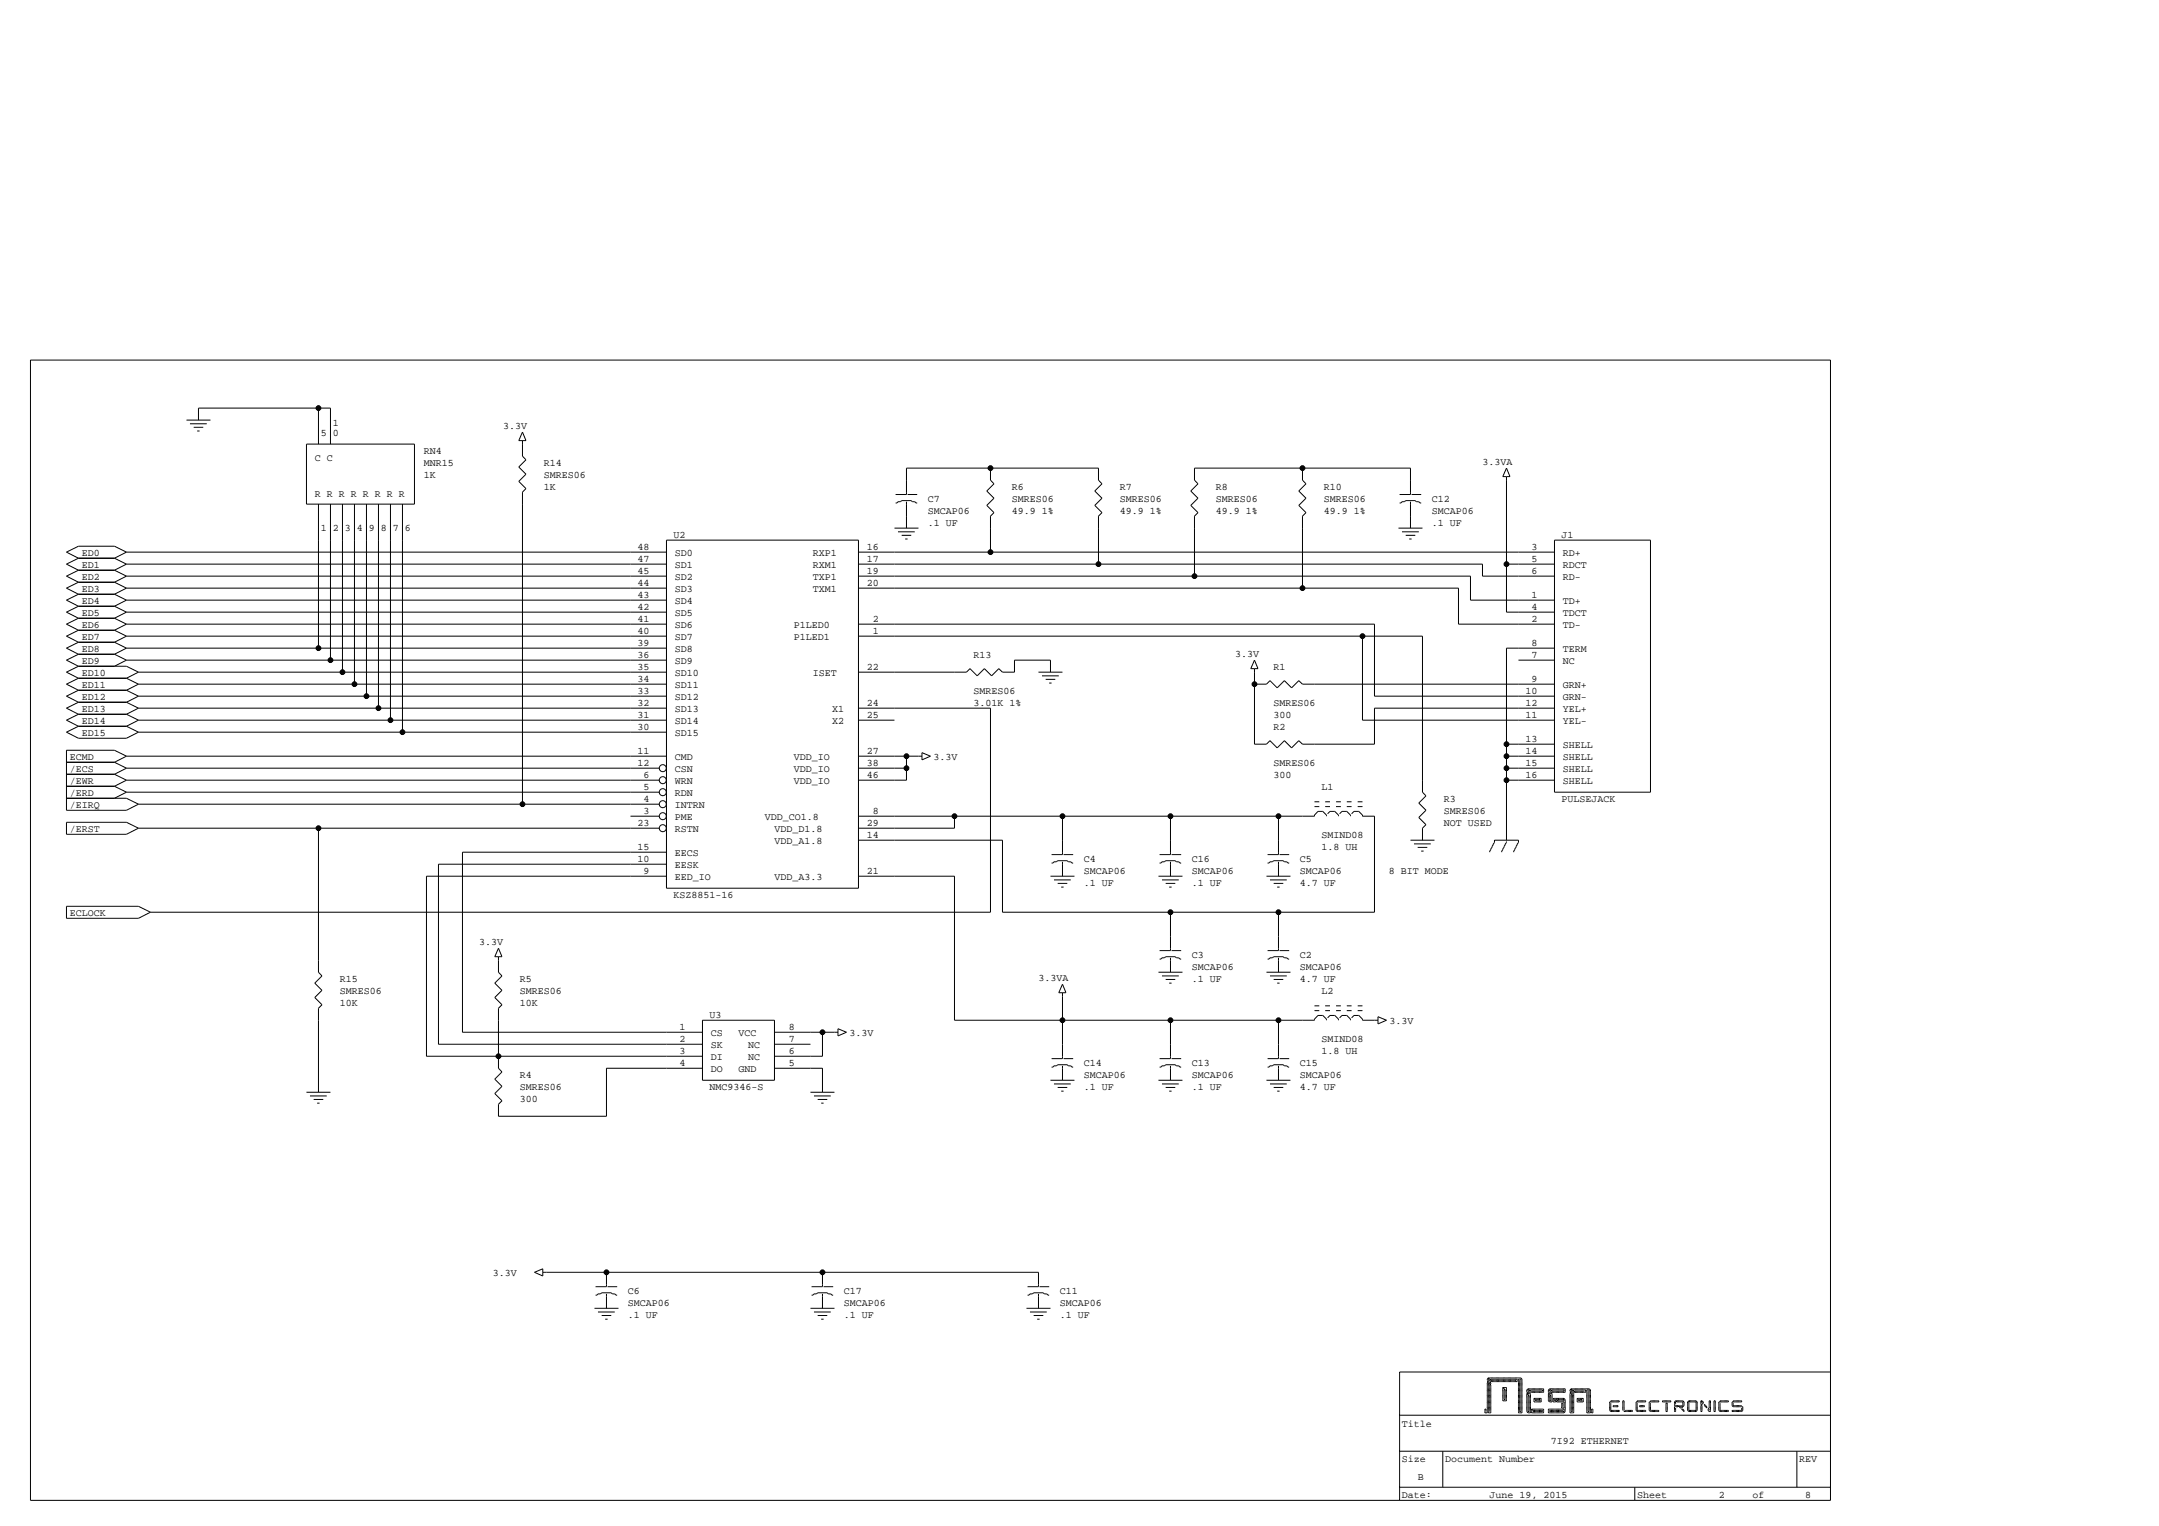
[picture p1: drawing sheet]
<svg xmlns="http://www.w3.org/2000/svg" width="297mm" height="210mm" viewBox="0 0 297 210" stroke-linecap="round" stroke-linejoin="round" font-family="sans-serif">
<g fill="none" stroke="#000" stroke-width=".14">
<path d="M4.2 49.5h247.6v156.9h-247.6zM25.7 57.8h3.3M26.1 58.3h2.3M26.6 58.8h1.4M27.1 59.3h.4M27.3 57.8v-1.7h18.2v5M43.8 56.1v5M71.9 59.4l.5 1.2h-1zM10.8 76.8h4.9M10.8 76.8l-1.7 .8 1.7 .8M10.8 78.4h4.9M10.8 78.4l-1.7 .8 1.7 .9"/>
<path d="M15.7 76.8l1.7 .8M15.7 78.4l1.7 .8M17.4 75.9l-1.7-.8h-4.9l-1.7 .8 1.7 .9M17.4 75.9l-1.7 .9M17.4 77.6l-1.7 .8M17.4 79.2l-1.7 .9M17.4 75.9h74.3M17.4 77.6h74.3M17.4 79.2h74.3M42.2 61.1h14.8v8.2h-14.8zM43.8 69.3v19.9M45.5 69.3v21.5"/>
<path d="M47.1 69.3v23.2M48.8 69.3v24.8M50.4 69.3v26.5M52.1 69.3v28.1M53.7 69.3v29.8M55.4 69.3v31.4M71.9 60.6v2.1l.5 .5-1 1 1 1-1 1 1 1-.5 .5v42.9M91.7 74.3h26.4v47.9h-26.4zM118.1 75.9h95.8M118.1 77.6h85.9v1.6h9.9M118.1 79.2h84.2v3.4h11.6M123.1 72.6h3.3"/>
<path d="M123.2 68h1.5v-3.6h26.4v1.6l.5 .5-1 1 1 1-1 1 1 1-.5 .5v6.6M123.2 69.2h.2l.1-.2h.4l.2-.1h1.3l.1 .1h.4l.1 .2h.2M123.5 73.2h2.4M124.1 73.6h1.3M124.5 74.1h.4M124.7 69v3.6M124.9 68h1.3M136.3 64.4v1.6l.5 .5-1 1 1 1-1 1 1 1-.5 .5v4.9M179.2 64.4v1.6l.5 .5-1 1 1 1-1 1 1 1-.5 .5v9.9M192.4 72.6h3.3M192.6 68h1.5v-3.6h-29.8v1.6l.5 .5-1 1 1 1-1 1 1 1-.5 .5v8.2M192.6 69.2h.1l.2-.2h.3l.2-.1h1.3l.2 .1h.3l.2 .2h.1"/>
<path d="M192.9 73.2h2.3M193.4 73.6h1.3M193.9 74.1h.3M194.1 69v3.6M194.2 68h1.3M207.3 65.6v18.6h6.6M207.3 64.4l.4 1.2h-.9zM207.3 77.6h6.6M213.9 74.3h13.2v34.7h-13.2zM10.8 80.1h4.9M10.8 80.1l-1.7 .8 1.7 .8M10.8 81.7h4.9"/>
<path d="M10.8 81.7l-1.7 .9 1.7 .8M10.8 83.4h4.9M10.8 83.4l-1.7 .8 1.7 .8M10.8 85h4.9M10.8 85l-1.7 .9 1.7 .8M10.8 86.7h4.9M10.8 86.7l-1.7 .8 1.7 .8M10.8 88.3h4.9M10.8 88.3l-1.7 .9 1.7 .8M10.8 90h4.9M10.8 90l-1.7 .8 1.7 .8M10.8 91.6h6.6l1.7 .9"/>
<path d="M10.8 91.6l-1.7 .9 1.7 .8M10.8 93.3h6.6M10.8 93.3l-1.7 .8 1.7 .8M10.8 94.9h6.6M10.8 94.9l-1.7 .9 1.7 .8M10.8 96.6h6.6M10.8 96.6l-1.7 .8 1.7 .8M10.8 98.2h6.6M10.8 98.2l-1.7 .9 1.7 .8M10.8 99.9h6.6M10.8 99.9l-1.7 .8 1.7 .8h6.6l1.7-.8M15.7 80.1l1.7 .8"/>
<path d="M15.7 81.7l1.7 .9M15.7 83.4l1.7 .8M15.7 85l1.7 .9M15.7 86.7l1.7 .8M15.7 88.3l1.7 .9M15.7 90l1.7 .8M17.4 80.9l-1.7 .8M17.4 82.6l-1.7 .8M17.4 84.2l-1.7 .8M17.4 85.9l-1.7 .8M17.4 87.5l-1.7 .8M17.4 80.9h74.3"/>
<path d="M17.4 82.6h74.3M17.4 84.2h74.3M17.4 85.9h74.3M17.4 87.5h74.3M17.4 89.2h74.3M17.4 90.8h74.3M17.4 89.2l-1.7 .8M17.4 90.8l-1.7 .8M17.4 93.3l1.7 .8M17.4 94.9l1.7 .9M17.4 96.6l1.7 .8M17.4 98.2l1.7 .9"/>
<path d="M17.4 99.9l1.7 .8M19.1 92.5h72.6M19.1 94.1h72.6M19.1 95.8h72.6M19.1 97.4h72.6M19.1 99.1h72.6M19.1 92.5l-1.7 .8M19.1 94.1l-1.7 .8M19.1 95.8l-1.7 .8M19.1 97.4l-1.7 .8M19.1 99.1l-1.7 .8M118.1 97.4h18.2v28.1h-115.6"/>
<path d="M118.1 80.9h82.6v5h13.2M118.1 85.9h71v9.9h24.8M118.1 87.5h77.6v21.5l.5 .5-1 1 1 1-1 .9 1 1-.5 .5v1.7M118.1 92.5h14.9l.5-.5 .9 1 1-1 1 1 1-1 .5 .5h1.7v-1.7h4.9v1.7M118.1 99.1h5M142.9 92.5h3.3M143.4 93h2.3M143.9 93.4h1.3M144.3 94h.4M172.6 94.1h1.6l.5-.5 1 1 1-1 1 1 1-1 .5 .5h34.7M172.6 92v10.4h1.6l.5-.5 1 1 1-1 1 1 1-1 .5 .5h9.9v-5h24.8M172.6 90.8l.5 1.2h-1z"/>
<path d="M187.5 87.5v11.6h26.4M208.9 90.8h5M213.9 89.2h-6.6v26.4M9.1 113.1h8.3l1.7 .8-1.7 .9h-8.3zM9.1 104.9h6.6M9.1 106.5h6.6M9.1 108.2h6.6M9.1 109.8h8.3l1.7 .8M15.7 104.9l1.7 .8M15.7 106.5l1.7 .8M15.7 108.2l1.7 .8M17.4 104h74.3"/>
<path d="M17.4 105.7h73.3M17.4 107.3h73.3M17.4 109h73.3M17.4 104l-1.7-.8h-6.6v8.3h8.3l1.7-.9M17.4 104l-1.7 .9M17.4 105.7l-1.7 .8M17.4 107.3l-1.7 .9M17.4 109l-1.7 .8M19.1 100.7h72.6M19.1 110.6h71.6M19.1 113.9h71.6M43.8 113.9v19.8l.5 .5-1 1 1 1-1 1 1 1-.5 .5v11.5"/>
<path d="M86.7 112.3h4M91.7 117.2h-28.1v24.8h33M91.7 118.9h-31.4v24.7h36.3M118.1 104h8.7M118.1 105.7h6.6M118.1 112.3h62.7v-.2l.5-.5h.7l.5 .5v.2M124.7 104v3.3h-6.6M126.8 103.5l1.2 .5-1.2 .5zM131.3 112.3v1.6h-13.2M144.7 118.7h.2l.1-.2h.3l.2-.1h1.3l.2 .1h.3l.2 .2h.2M146.2 112.3v5.3h-1.5M146.2 118.5v2"/>
<path d="M146.3 117.6h1.4M159.5 118.7h.2l.2-.2h.3l.2-.1h1.3l.1 .1h.4l.2 .2h.1M161 112.3v5.3h-1.5M161 118.5v2M161.2 117.6h1.3M174.4 118.7h.2l.1-.2h.4l.1-.1h1.4l.1 .1h.3l.2 .2h.2M175.9 112.3v5.3h-1.5M175.9 118.5v2M176 117.6h1.4M180.8 110.9h.7M180.8 110.3h.7M182.3 110.9h.7"/>
<path d="M182.3 110.3h.7M182.7 111.9l.3-.3h.6l.6 .5v.2M183.8 110.9h.7M183.8 110.3h.7M184.3 111.9l.3-.3h.7l.5 .5v.2M185.3 110.9h.7M185.3 110.3h.7M186 111.9l.3-.3h.6l.6 .5v.2h1.6v13.2h-51.2v-9.9h-19.8M186.8 110.9h.7M186.8 110.3h.7M194.1 115.6h3.3M194.5 116.1h2.4"/>
<path d="M195 116.6h1.4M195.5 117.1h.4M205 117.2l.4-1.1 .2-.2v-.3h3.3v.3l-.2 .2-.4 1.1M207.3 115.7l-.7 1.5M207.3 104h6.6M207.3 105.7h6.6M207.3 107.3h6.6M207.3 102.4h6.6M9.1 124.7h10l1.6 .8-1.6 .8h-10zM68.6 131.6v2.1l.5 .5-1 1 1 1-1 1 1 1-.5 .5v8.2l.5 .5-1 1 1 1-1 1 1 1-.5 .5v1.6h14.8v-6.6h13.2M68.6 130.4l.5 1.2h-1zM91.7 120.5h-33v24.8h37.9"/>
<path d="M118.1 120.5h13.2v19.8h49.5v-.1l.5-.5h.7l.5 .5v.1M144.5 120.5h3.3M145 121h2.3M145.5 121.5h1.3M146 122h.3M146.2 136.6v9h-1.5M146.2 135.4l.5 1.2h-1zM159.4 120.5h3.3M159.4 133.7h3.3M159.5 131.9h.2l.2-.2h.3l.2-.1h1.3l.1 .1h.4l.2 .2h.1M159.9 121h2.3M159.9 134.2h2.3"/>
<path d="M160.4 121.5h1.3M160.4 134.7h1.3M160.9 122h.3M160.9 135.2h.3M161 125.5v5.3h-1.5M161 131.7v2M161.2 130.8h1.3M174.2 120.5h3.3M174.2 133.7h3.3M174.4 131.9h.2l.1-.2h.4l.1-.1h1.4l.1 .1h.3l.2 .2h.2M174.7 121h2.3M174.7 134.2h2.3"/>
<path d="M175.2 121.5h1.4M175.2 134.7h1.4M175.7 122h.3M175.7 135.2h.3M175.9 125.5v5.3h-1.5M175.9 131.7v2M176 130.8h1.4M180.8 139h.7M180.8 138.4h.7M182.3 139h.7M182.3 138.4h.7M183.8 139h.7"/>
<path d="M183.8 138.4h.7M185.3 139h.7M185.3 138.4h.7M186.8 139h.7M186.8 138.4h.7M189.6 139.9l1.2 .4-1.2 .5zM42.2 150.2h3.3M42.6 150.7h2.4M43.2 151.2h1.3M43.6 151.7h.4M96.6 140.3h10v8.3h-10zM106.6 142h8.7"/>
<path d="M106.6 143.6h4.9M106.6 146.9h6.6v3.3M111.5 150.2h3.3M112 150.7h2.3M112.5 151.2h1.3M113 151.7h.3M113.2 142v3.3h-6.6M115.3 141.5l1.2 .5-1.2 .5zM144.5 148.6h3.3M144.7 146.8h.2l.1-.2h.3l.2-.1h1.3l.2 .1h.3l.2 .2h.2M145 149.1h2.3M145.5 149.6h1.3"/>
<path d="M146 150.1h.3M146.2 146.6v2M146.3 145.6h1.4M159.4 148.6h3.3M159.5 146.8h.2l.2-.2h.3l.2-.1h1.3l.1 .1h.4l.2 .2h.1M159.9 149.1h2.3M160.4 149.6h1.3M160.9 150.1h.3M161 140.3v5.3h-1.5M161 146.6v2M161.2 145.6h1.3M174.2 148.6h3.3"/>
<path d="M174.4 146.8h.2l.1-.2h.4l.1-.1h1.4l.1 .1h.3l.2 .2h.2M174.7 149.1h2.3M175.2 149.6h1.4M175.7 150.1h.3M175.9 140.3v5.3h-1.5M175.9 146.6v2M176 145.6h1.4M182.7 140l.3-.3h.6l.6 .5v.1M184.3 140l.3-.3h.7l.5 .5v.1M186 140l.3-.3h.6l.6 .5v.1h2.1M73.5 175l1.2-.5v1zM74.7 175h68.2v2h-1.5"/>
<path d="M81.8 180h3.3M81.9 178.2h.2l.2-.2h.3l.2-.2h1.3l.2 .2h.3l.2 .2h.1M83.4 175v2h-1.5M83.4 178v2M83.6 177h1.3M111.5 180h3.3M111.7 178.2h.1l.2-.2h.3l.2-.2h1.3l.2 .2h.3l.2 .2h.1M113.2 175v2h-1.5M113.2 178v2M113.3 177h1.3M141.2 180h3.3M141.4 178.2h.2l.1-.2h.3l.2-.2h1.3l.2 .2h.3l.2 .2h.1"/>
<path d="M142.9 178v2M143 177h1.3M82.3 180.5h2.3M82.8 180.9h1.3M83.3 181.5h.3M112 180.5h2.3M112.5 180.9h1.3M113 181.5h.3M141.7 180.5h2.3M142.2 180.9h1.3M142.7 181.5h.3M192.6 199.6h59.2"/>
<path d="M192.6 194.7h59.2M198.5 199.6v5M204.8 189.5h4.4l.2 .2v4.6h-.5v-4.6h.3v4.5h-.1v-4.3M204.8 189.5l.5 .5h3.4v-.3h-3.6l-.5 .5v4.1h-.3v-.5h.1v.4M204.8 189.5v.4l-.2 .1 .5 .5v3.8h-.3v-3.9l.5-.5h3.3M204.8 189.5l-.2 .4M205 190l.1 .2v.2l-.1 .1v3.7M206.8 190.9h.5v1.8h-.5zM206.8 190.9l.3 .3v1.3h-.2v-1.3l.2-.2M210.1 191.7h.5v2.6h-.4l-.1-.1zM210.1 191.7l.3 .3v2.2h-.2v-2.2l.2-.2M210.1 191.2l.1-.2h2.2v.5h-2.3z"/>
<path d="M210.2 191l.4 .4h1.6v-.2h-1.6l-.2 .2h-.2v-.2M210.7 193.8h1.7v.5h-1.7zM210.7 193.8l.3 .4h1.2v-.2h-1.2l-.1 .2M211 192.4l.4 .3h.5v-.2h-.5l-.2 .2M211 192.4h1v.4h-1zM213 191.7l.4 .3v.7h-.2v-.7l.2-.2M213 191.2l.2-.2h2.1v.5h-2.3zM213 191.7h.5v1.1h-.3l-.2-.1zM213.2 191l.3 .4h1.7v-.2h-1.7l-.1 .2h-.2v-.2M213.7 192.4h1.5l.1 .1v1.7l-.1 .1h-2.2v-.5h2.2v.4h-2v-.2h1.8M213.7 192.4v.4h.3l.4-.3h.8v.2h-.8l-.2-.2h-.2l-.1 .2M213.7 192.4l.5 .4h1v.9h-.3v-.7h.1v.5"/>
<path d="M216.2 191l.5 .5h1.5v-.3h-1.7l-.5 .5v2.6h.5v-2.8l.2-.1h1.3M216.2 191h2.4l.2 .2v3.1h-.5v-3.1h.3v3h-.1v-2.8M216.2 191v.4l-.2 .1 .3 .3v2.4h-.1v-2.4l.1-.1v-.2M216.2 191l-.2 .2v.2M217 192.4l.3 .3h.4v-.2h-.4l-.1 .2M217 192.4h.8v.4h-.8zM219 193.8h.2v.5h-.2zM221.6 192.7h.1M221.6 192.7h1.2v.1h-1.3v1.2l.1 .2h1.2v-.2h-1.2v-1M221.9 193.3h.7v.2h-.7zM223.3 194v-1.3h.1v1.5h1.2v-.2h-1M225.2 192.7h.1"/>
<path d="M225.2 192.7h1.2v.1h-1.3v1.2l.1 .2h1.2v-.2h-1.2v-1M225.6 193.3h.6v.2h-.6zM227.1 192.7h.1M227.1 192.7h1.1v.1h-1.3v1.2l.2 .2h1.1v-.2h-1.1v-1M228.7 192.7h1.2v.1h-1.2zM229.2 193h.2v1.2h-.2zM230.5 192.7l.2 .1h.8v.5l-.1 .2h-.2l-.2-.2-.1 .2h-.5v.7h.1v-.5M230.5 192.7h1l.2 .1v.5l-.3 .4h-.2l-.3-.4h-.5v-.5zM230.5 192.8v.4M231.2 193.3h.2M231.4 193.8h.1l.2 .2v.2zM232.2 192.8l.2-.1h.9l.2 .1v1.2l-.2 .2h-.9l-.2-.2z"/>
<path d="M232.4 192.7l.1 .1h.8v1.2h-.9v-1.2M234 192.7l.3 .1v.2l-.3 .3v.9h.2v-.9l-.2-.1zM234 192.7l.2 .1v.2M234.5 193.2l.3 .3v.2l-.3-.4zM235.2 192.7h.1v1.5h-.1l-.2-.2v-.2l.2-.1zM235.2 193.8v.2M235.8 192.7h.2v1.5h-.2zM236.7 192.7h.1M236.7 192.7h1.1v.1h-1.3v1.2l.2 .2h1.1v-.2h-1.1v-1M238.5 192.7h.1M238.5 192.7h1.1v.1h-1.3v.5l.2 .2h1.3v.5l-.2 .2h-1.3v-.2h1.3v-.3M238.5 193v.3h1.1"/>
<path d="M247.2 199.6v5M251.8 188.7h-59.2v17.7M192.6 204.6h59.2M224.9 204.6v1.8"/>
<circle cx="43.8" cy="56.1" r=".33"/>
<circle cx="43.8" cy="56.1" r=".1"/>
<circle cx="43.8" cy="56.1" r=".18"/>
<circle cx="43.8" cy="56.1" r=".25"/>
<circle cx="136.3" cy="64.4" r=".33"/>
<circle cx="136.3" cy="75.9" r=".33"/>
<circle cx="136.3" cy="64.4" r=".1"/>
<circle cx="136.3" cy="75.9" r=".1"/>
<circle cx="136.3" cy="75.9" r=".18"/>
<circle cx="136.3" cy="64.4" r=".18"/>
<circle cx="136.3" cy="64.4" r=".25"/>
<circle cx="136.3" cy="75.9" r=".25"/>
<circle cx="151.1" cy="77.6" r=".33"/>
<circle cx="151.1" cy="77.6" r=".1"/>
<circle cx="151.1" cy="77.6" r=".18"/>
<circle cx="151.1" cy="77.6" r=".25"/>
<circle cx="164.3" cy="79.2" r=".33"/>
<circle cx="164.3" cy="79.2" r=".1"/>
<circle cx="164.3" cy="79.2" r=".18"/>
<circle cx="164.3" cy="79.2" r=".25"/>
<circle cx="179.2" cy="64.4" r=".33"/>
<circle cx="179.2" cy="64.4" r=".1"/>
<circle cx="179.2" cy="64.4" r=".18"/>
<circle cx="179.2" cy="64.4" r=".25"/>
<circle cx="207.3" cy="77.6" r=".33"/>
<circle cx="207.3" cy="77.6" r=".1"/>
<circle cx="207.3" cy="77.6" r=".18"/>
<circle cx="207.3" cy="77.6" r=".25"/>
<circle cx="43.8" cy="89.2" r=".33"/>
<circle cx="43.8" cy="89.2" r=".1"/>
<circle cx="43.8" cy="89.2" r=".18"/>
<circle cx="43.8" cy="89.2" r=".25"/>
<circle cx="45.5" cy="90.8" r=".33"/>
<circle cx="45.5" cy="90.8" r=".1"/>
<circle cx="45.5" cy="90.8" r=".18"/>
<circle cx="45.5" cy="90.8" r=".25"/>
<circle cx="47.1" cy="92.5" r=".33"/>
<circle cx="47.1" cy="92.5" r=".1"/>
<circle cx="47.1" cy="92.5" r=".18"/>
<circle cx="47.1" cy="92.5" r=".25"/>
<circle cx="48.8" cy="94.1" r=".33"/>
<circle cx="48.8" cy="94.1" r=".1"/>
<circle cx="48.8" cy="94.1" r=".18"/>
<circle cx="48.8" cy="94.1" r=".25"/>
<circle cx="50.4" cy="95.8" r=".33"/>
<circle cx="50.4" cy="95.8" r=".1"/>
<circle cx="50.4" cy="95.8" r=".18"/>
<circle cx="50.4" cy="95.8" r=".25"/>
<circle cx="52.1" cy="97.4" r=".33"/>
<circle cx="52.1" cy="97.4" r=".1"/>
<circle cx="52.1" cy="97.4" r=".18"/>
<circle cx="52.1" cy="97.4" r=".25"/>
<circle cx="53.7" cy="99.1" r=".33"/>
<circle cx="53.7" cy="99.1" r=".1"/>
<circle cx="53.7" cy="99.1" r=".18"/>
<circle cx="53.7" cy="99.1" r=".25"/>
<circle cx="172.6" cy="94.1" r=".33"/>
<circle cx="172.6" cy="94.1" r=".1"/>
<circle cx="172.6" cy="94.1" r=".18"/>
<circle cx="172.6" cy="94.1" r=".25"/>
<circle cx="179.2" cy="80.9" r=".33"/>
<circle cx="179.2" cy="80.9" r=".1"/>
<circle cx="179.2" cy="80.9" r=".18"/>
<circle cx="179.2" cy="80.9" r=".25"/>
<circle cx="187.5" cy="87.5" r=".33"/>
<circle cx="187.5" cy="87.5" r=".1"/>
<circle cx="187.5" cy="87.5" r=".18"/>
<circle cx="187.5" cy="87.5" r=".25"/>
<circle cx="43.8" cy="113.9" r=".33"/>
<circle cx="43.8" cy="113.9" r=".1"/>
<circle cx="43.8" cy="113.9" r=".18"/>
<circle cx="43.8" cy="113.9" r=".25"/>
<circle cx="55.4" cy="100.7" r=".33"/>
<circle cx="55.4" cy="100.7" r=".1"/>
<circle cx="55.4" cy="100.7" r=".18"/>
<circle cx="55.4" cy="100.7" r=".25"/>
<circle cx="71.9" cy="110.6" r=".33"/>
<circle cx="71.9" cy="110.6" r=".1"/>
<circle cx="71.9" cy="110.6" r=".18"/>
<circle cx="71.9" cy="110.6" r=".25"/>
<circle cx="91.2" cy="112.3" r=".48"/>
<circle cx="91.2" cy="110.6" r=".48"/>
<circle cx="91.2" cy="113.9" r=".48"/>
<circle cx="91.2" cy="109" r=".48"/>
<circle cx="91.2" cy="105.7" r=".48"/>
<circle cx="91.2" cy="107.3" r=".48"/>
<circle cx="124.7" cy="105.7" r=".33"/>
<circle cx="124.7" cy="104" r=".33"/>
<circle cx="124.7" cy="104" r=".1"/>
<circle cx="124.7" cy="105.7" r=".1"/>
<circle cx="124.7" cy="105.7" r=".18"/>
<circle cx="124.7" cy="104" r=".18"/>
<circle cx="124.7" cy="104" r=".25"/>
<circle cx="124.7" cy="105.7" r=".25"/>
<circle cx="131.3" cy="112.3" r=".33"/>
<circle cx="131.3" cy="112.3" r=".1"/>
<circle cx="131.3" cy="112.3" r=".18"/>
<circle cx="131.3" cy="112.3" r=".25"/>
<circle cx="146.2" cy="112.3" r=".33"/>
<circle cx="146.2" cy="112.3" r=".1"/>
<circle cx="146.2" cy="112.3" r=".18"/>
<circle cx="146.2" cy="112.3" r=".25"/>
<circle cx="161" cy="112.3" r=".33"/>
<circle cx="161" cy="112.3" r=".1"/>
<circle cx="161" cy="112.3" r=".18"/>
<circle cx="161" cy="112.3" r=".25"/>
<circle cx="175.9" cy="112.3" r=".33"/>
<circle cx="175.9" cy="112.3" r=".1"/>
<circle cx="175.9" cy="112.3" r=".18"/>
<circle cx="175.9" cy="112.3" r=".25"/>
<circle cx="207.3" cy="107.3" r=".33"/>
<circle cx="207.3" cy="105.7" r=".33"/>
<circle cx="207.3" cy="104" r=".33"/>
<circle cx="207.3" cy="102.4" r=".33"/>
<circle cx="207.3" cy="102.4" r=".1"/>
<circle cx="207.3" cy="104" r=".1"/>
<circle cx="207.3" cy="105.7" r=".1"/>
<circle cx="207.3" cy="107.3" r=".1"/>
<circle cx="207.3" cy="105.7" r=".18"/>
<circle cx="207.3" cy="107.3" r=".18"/>
<circle cx="207.3" cy="102.4" r=".18"/>
<circle cx="207.3" cy="104" r=".18"/>
<circle cx="207.3" cy="102.4" r=".25"/>
<circle cx="207.3" cy="104" r=".25"/>
<circle cx="207.3" cy="107.3" r=".25"/>
<circle cx="207.3" cy="105.7" r=".25"/>
<circle cx="161" cy="125.5" r=".33"/>
<circle cx="161" cy="125.5" r=".1"/>
<circle cx="161" cy="125.5" r=".18"/>
<circle cx="161" cy="125.5" r=".25"/>
<circle cx="175.9" cy="125.5" r=".33"/>
<circle cx="175.9" cy="125.5" r=".1"/>
<circle cx="175.9" cy="125.5" r=".18"/>
<circle cx="175.9" cy="125.5" r=".25"/>
<circle cx="68.6" cy="145.3" r=".33"/>
<circle cx="68.6" cy="145.3" r=".1"/>
<circle cx="68.6" cy="145.3" r=".18"/>
<circle cx="68.6" cy="145.3" r=".25"/>
<circle cx="113.2" cy="142" r=".33"/>
<circle cx="113.2" cy="142" r=".1"/>
<circle cx="113.2" cy="142" r=".18"/>
<circle cx="113.2" cy="142" r=".25"/>
<circle cx="146.2" cy="140.3" r=".33"/>
<circle cx="146.2" cy="140.3" r=".1"/>
<circle cx="146.2" cy="140.3" r=".18"/>
<circle cx="146.2" cy="140.3" r=".25"/>
<circle cx="161" cy="140.3" r=".33"/>
<circle cx="161" cy="140.3" r=".1"/>
<circle cx="161" cy="140.3" r=".18"/>
<circle cx="161" cy="140.3" r=".25"/>
<circle cx="175.9" cy="140.3" r=".33"/>
<circle cx="175.9" cy="140.3" r=".1"/>
<circle cx="175.9" cy="140.3" r=".18"/>
<circle cx="175.9" cy="140.3" r=".25"/>
<circle cx="83.4" cy="175" r=".33"/>
<circle cx="83.4" cy="175" r=".1"/>
<circle cx="83.4" cy="175" r=".18"/>
<circle cx="83.4" cy="175" r=".25"/>
<circle cx="113.2" cy="175" r=".33"/>
<circle cx="113.2" cy="175" r=".1"/>
<circle cx="113.2" cy="175" r=".18"/>
<circle cx="113.2" cy="175" r=".25"/>
</g>
<g font-size="1.4">
<text x="44.1" y="59.9">5</text>
<text x="45.8" y="58.6">1</text>
<text x="45.8" y="59.9">0</text>
<text x="69.2" y="59">3.3V</text>
<text x="43.3" y="63.4">C C</text>
<text x="58.3" y="62.4">RN4</text>
<text x="58.3" y="64.1">MNR15</text>
<text x="58.3" y="65.7">1K</text>
<text x="74.8" y="64.1">R14</text>
<text x="74.8" y="65.7">SMRES06</text>
<text x="204" y="64">3.3VA</text>
<text x="43.3" y="68.4">R R R R R R R R</text>
<text x="74.8" y="67.4">1K</text>
<text x="127.7" y="69">C7</text>
<text x="127.7" y="70.7">SMCAP06</text>
<text x="139.2" y="67.4">R6</text>
<text x="139.2" y="69">SMRES06</text>
<text x="139.2" y="70.7">49.9 1%</text>
<text x="154.1" y="67.4">R7</text>
<text x="154.1" y="69">SMRES06</text>
<text x="154.1" y="70.7">49.9 1%</text>
<text x="167.3" y="67.4">R8</text>
<text x="167.3" y="69">SMRES06</text>
<text x="167.3" y="70.7">49.9 1%</text>
<text x="182.1" y="67.4">R10</text>
<text x="182.1" y="69">SMRES06</text>
<text x="182.1" y="70.7">49.9 1%</text>
<text x="197" y="69">C12</text>
<text x="197" y="70.7">SMCAP06</text>
<text x="11.3" y="76.4">ED0</text>
<text x="44.1" y="73">1</text>
<text x="45.8" y="73">2</text>
<text x="47.4" y="73">3</text>
<text x="49.1" y="73">4</text>
<text x="50.7" y="73">9</text>
<text x="52.4" y="73">8</text>
<text x="54.1" y="73">7</text>
<text x="55.7" y="73">6</text>
<text x="87.7" y="75.6">48</text>
<text x="87.7" y="77.3">47</text>
<text x="92.7" y="74">U2</text>
<text x="92.8" y="76.4">SD0</text>
<text x="111.8" y="76.4">RXP1</text>
<text x="119.3" y="75.6">16</text>
<text x="119.3" y="77.3">17</text>
<text x="127.7" y="72.3">.1 UF</text>
<text x="197" y="72.3">.1 UF</text>
<text x="210.7" y="75.6">3</text>
<text x="210.7" y="77.3">5</text>
<text x="214.8" y="74">J1</text>
<text x="215" y="76.4">RD+</text>
<text x="11.3" y="78.1">ED1</text>
<text x="11.3" y="79.7">ED2</text>
<text x="11.3" y="81.4">ED3</text>
<text x="11.3" y="83">ED4</text>
<text x="87.7" y="78.9">45</text>
<text x="87.7" y="80.6">44</text>
<text x="87.7" y="82.2">43</text>
<text x="87.7" y="83.9">42</text>
<text x="92.8" y="78.1">SD1</text>
<text x="92.8" y="79.7">SD2</text>
<text x="92.8" y="81.4">SD3</text>
<text x="92.8" y="83">SD4</text>
<text x="111.8" y="78.1">RXM1</text>
<text x="111.8" y="79.7">TXP1</text>
<text x="111.8" y="81.4">TXM1</text>
<text x="119.3" y="78.9">19</text>
<text x="119.3" y="80.6">20</text>
<text x="210.7" y="78.9">6</text>
<text x="210.7" y="82.2">1</text>
<text x="210.7" y="83.9">4</text>
<text x="215" y="78.1">RDCT</text>
<text x="215" y="79.7">RD-</text>
<text x="215" y="83">TD+</text>
<text x="11.3" y="84.7">ED5</text>
<text x="11.3" y="86.3">ED6</text>
<text x="11.3" y="88">ED7</text>
<text x="11.3" y="89.6">ED8</text>
<text x="87.7" y="85.5">41</text>
<text x="87.7" y="87.2">40</text>
<text x="87.7" y="88.8">39</text>
<text x="92.8" y="84.7">SD5</text>
<text x="92.8" y="86.3">SD6</text>
<text x="92.8" y="88">SD7</text>
<text x="92.8" y="89.6">SD8</text>
<text x="109.2" y="86.3">P1LED0</text>
<text x="109.2" y="88">P1LED1</text>
<text x="120.1" y="85.5">2</text>
<text x="120.1" y="87.2">1</text>
<text x="210.7" y="85.5">2</text>
<text x="210.7" y="88.8">8</text>
<text x="215" y="84.7">TDCT</text>
<text x="215" y="86.3">TD-</text>
<text x="215" y="89.6">TERM</text>
<text x="11.3" y="91.3">ED9</text>
<text x="11.3" y="92.9">ED10</text>
<text x="11.3" y="94.6">ED11</text>
<text x="87.7" y="90.5">36</text>
<text x="87.7" y="92.1">35</text>
<text x="87.7" y="93.8">34</text>
<text x="87.7" y="95.4">33</text>
<text x="92.8" y="91.3">SD9</text>
<text x="92.8" y="92.9">SD10</text>
<text x="92.8" y="94.6">SD11</text>
<text x="111.8" y="92.9">ISET</text>
<text x="119.3" y="92.1">22</text>
<text x="133.9" y="90.5">R13</text>
<text x="133.9" y="95.5">SMRES06</text>
<text x="170" y="90.4">3.3V</text>
<text x="175.2" y="92.2">R1</text>
<text x="209.9" y="95.4">10</text>
<text x="210.7" y="90.5">7</text>
<text x="210.7" y="93.8">9</text>
<text x="215" y="91.3">NC</text>
<text x="215" y="94.6">GRN+</text>
<text x="11.3" y="96.2">ED12</text>
<text x="11.3" y="97.9">ED13</text>
<text x="11.3" y="99.5">ED14</text>
<text x="11.3" y="101.2">ED15</text>
<text x="87.7" y="97.1">32</text>
<text x="87.7" y="98.7">31</text>
<text x="87.7" y="100.4">30</text>
<text x="92.8" y="96.2">SD12</text>
<text x="92.8" y="97.9">SD13</text>
<text x="92.8" y="99.5">SD14</text>
<text x="92.8" y="101.2">SD15</text>
<text x="114.5" y="97.9">X1</text>
<text x="114.5" y="99.5">X2</text>
<text x="119.3" y="97.1">24</text>
<text x="119.3" y="98.7">25</text>
<text x="133.9" y="97.1">3.01K 1%</text>
<text x="175.2" y="97.1">SMRES06</text>
<text x="175.2" y="98.8">300</text>
<text x="175.2" y="100.4">R2</text>
<text x="209.9" y="97.1">12</text>
<text x="209.9" y="98.7">11</text>
<text x="215" y="96.2">GRN-</text>
<text x="215" y="97.9">YEL+</text>
<text x="215" y="99.5">YEL-</text>
<text x="9.6" y="104.5">ECMD</text>
<text x="9.6" y="106.1">/ECS</text>
<text x="9.6" y="107.8">/EWR</text>
<text x="87.7" y="103.7">11</text>
<text x="87.7" y="105.3">12</text>
<text x="88.5" y="107">6</text>
<text x="92.8" y="104.5">CMD</text>
<text x="92.8" y="106.1">CSN</text>
<text x="92.8" y="107.8">WRN</text>
<text x="109.2" y="104.5">VDD_IO</text>
<text x="109.2" y="106.1">VDD_IO</text>
<text x="109.2" y="107.8">VDD_IO</text>
<text x="119.3" y="103.7">27</text>
<text x="119.3" y="105.3">38</text>
<text x="119.3" y="107">46</text>
<text x="128.4" y="104.5">3.3V</text>
<text x="175.2" y="105.4">SMRES06</text>
<text x="175.2" y="107">300</text>
<text x="209.9" y="102">13</text>
<text x="209.9" y="103.7">14</text>
<text x="209.9" y="105.3">15</text>
<text x="209.9" y="107">16</text>
<text x="215" y="102.8">SHELL</text>
<text x="215" y="104.5">SHELL</text>
<text x="215" y="106.1">SHELL</text>
<text x="215" y="107.8">SHELL</text>
<text x="9.6" y="109.4">/ERD</text>
<text x="9.6" y="111.1">/EIRQ</text>
<text x="87.7" y="113.6">23</text>
<text x="88.5" y="108.6">5</text>
<text x="88.5" y="110.3">4</text>
<text x="88.5" y="111.9">3</text>
<text x="92.8" y="109.4">RDN</text>
<text x="92.8" y="111.1">INTRN</text>
<text x="92.8" y="112.8">PME</text>
<text x="105.2" y="112.8">VDD_CO1.8</text>
<text x="119.3" y="113.6">29</text>
<text x="120.1" y="111.9">8</text>
<text x="181.8" y="108.7">L1</text>
<text x="198.7" y="110.3">R3</text>
<text x="198.7" y="112">SMRES06</text>
<text x="198.7" y="113.6">NOT USED</text>
<text x="214.8" y="110.3">PULSEJACK</text>
<text x="9.6" y="114.4">/ERST</text>
<text x="87.7" y="116.9">15</text>
<text x="87.7" y="118.5">10</text>
<text x="92.8" y="114.4">RSTN</text>
<text x="92.8" y="117.7">EECS</text>
<text x="92.8" y="119.4">EESK</text>
<text x="106.6" y="114.4">VDD_D1.8</text>
<text x="106.6" y="116.1">VDD_A1.8</text>
<text x="119.3" y="115.2">14</text>
<text x="149.1" y="118.6">C4</text>
<text x="164" y="118.6">C16</text>
<text x="178.8" y="118.6">C5</text>
<text x="181.8" y="115.3">SMIND08</text>
<text x="181.8" y="116.9">1.8 UH</text>
<text x="9.6" y="126">ECLOCK</text>
<text x="88.5" y="120.2">9</text>
<text x="92.7" y="123.5">KSZ8851-16</text>
<text x="92.8" y="121">EED_IO</text>
<text x="106.6" y="121">VDD_A3.3</text>
<text x="119.3" y="120.2">21</text>
<text x="149.1" y="120.2">SMCAP06</text>
<text x="149.1" y="121.9">.1 UF</text>
<text x="164" y="120.2">SMCAP06</text>
<text x="164" y="121.9">.1 UF</text>
<text x="178.8" y="120.2">SMCAP06</text>
<text x="178.8" y="121.9">4.7 UF</text>
<text x="191.1" y="120.2">8 BIT MODE</text>
<text x="65.9" y="130">3.3V</text>
<text x="164" y="131.8">C3</text>
<text x="178.8" y="131.8">C2</text>
<text x="46.8" y="135.1">R15</text>
<text x="46.8" y="136.7">SMRES06</text>
<text x="71.5" y="135.1">R5</text>
<text x="71.5" y="136.7">SMRES06</text>
<text x="142.9" y="135">3.3VA</text>
<text x="164" y="133.4">SMCAP06</text>
<text x="164" y="135.1">.1 UF</text>
<text x="178.8" y="133.4">SMCAP06</text>
<text x="178.8" y="135.1">4.7 UF</text>
<text x="181.8" y="136.7">L2</text>
<text x="46.8" y="138.4">10K</text>
<text x="71.5" y="138.4">10K</text>
<text x="93.5" y="141.7">1</text>
<text x="93.5" y="143.3">2</text>
<text x="97.6" y="140">U3</text>
<text x="97.8" y="142.5">CS</text>
<text x="101.6" y="142.5">VCC</text>
<text x="108.5" y="143.3">7</text>
<text x="108.5" y="141.7">8</text>
<text x="116.9" y="142.5">3.3V</text>
<text x="181.8" y="143.3">SMIND08</text>
<text x="191.2" y="140.8">3.3V</text>
<text x="71.5" y="148.3">R4</text>
<text x="71.5" y="149.9">SMRES06</text>
<text x="93.5" y="145">3</text>
<text x="93.5" y="146.6">4</text>
<text x="97.6" y="149.9">NMC9346-S</text>
<text x="97.8" y="144.1">SK</text>
<text x="97.8" y="145.8">DI</text>
<text x="97.8" y="147.4">DO</text>
<text x="101.6" y="147.4">GND</text>
<text x="102.9" y="144.1">NC</text>
<text x="102.9" y="145.8">NC</text>
<text x="108.5" y="145">6</text>
<text x="108.5" y="146.6">5</text>
<text x="149.1" y="146.6">C14</text>
<text x="149.1" y="148.3">SMCAP06</text>
<text x="149.1" y="149.9">.1 UF</text>
<text x="164" y="146.6">C13</text>
<text x="164" y="148.3">SMCAP06</text>
<text x="164" y="149.9">.1 UF</text>
<text x="178.8" y="146.6">C15</text>
<text x="178.8" y="148.3">SMCAP06</text>
<text x="178.8" y="149.9">4.7 UF</text>
<text x="181.8" y="145">1.8 UH</text>
<text x="71.5" y="151.6">300</text>
<text x="67.8" y="175.5">3.3V</text>
<text x="86.4" y="178">C6</text>
<text x="86.4" y="179.7">SMCAP06</text>
<text x="116.1" y="178">C17</text>
<text x="116.1" y="179.7">SMCAP06</text>
<text x="145.8" y="178">C11</text>
<text x="145.8" y="179.7">SMCAP06</text>
<text x="86.4" y="181.3">.1 UF</text>
<text x="116.1" y="181.3">.1 UF</text>
<text x="145.8" y="181.3">.1 UF</text>
<text x="192.9" y="196.3">Title</text>
<text x="192.9" y="201.1">Size</text>
<text x="195" y="203.6">B</text>
<text x="198.8" y="201.1">Document Number</text>
<text x="213.4" y="198.6">7I92 ETHERNET</text>
<text x="247.5" y="201.1">REV</text>
<text x="192.9" y="206">Date:</text>
<text x="204.9" y="206">June 19, 2015</text>
<text x="225.2" y="206">Sheet</text>
<text x="236.5" y="206">2</text>
<text x="241.1" y="206">of</text>
<text x="248.4" y="206">8</text>
</g>
</svg>
